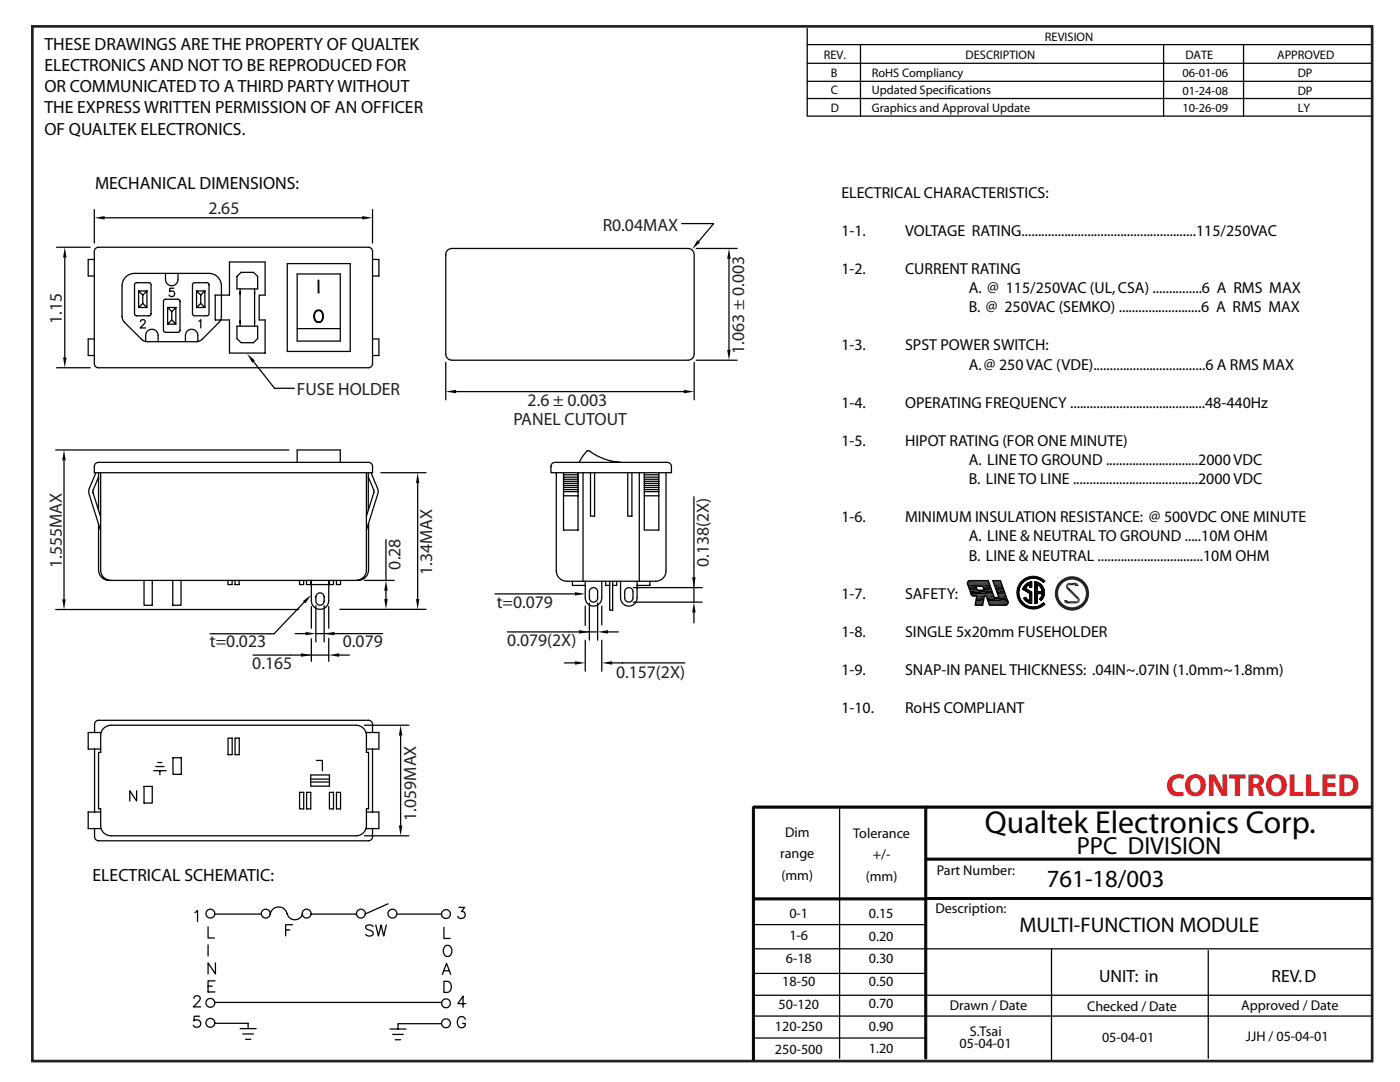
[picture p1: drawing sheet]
<svg xmlns="http://www.w3.org/2000/svg" width="279mm" height="216mm" viewBox="0 0 279 216" stroke-linecap="round" stroke-linejoin="round" font-family="sans-serif">
<path d="M6.5 5.3h267.3v206.4h-267.3z" fill="none" stroke="#231f20" stroke-width=".53"/>
<g fill="#050504" stroke="#050504" stroke-width=".2">
<path d="M150.2 161h.4v50.5h-.4z"/>
<path d="M184.6 161.4h.4v50h-.4z"/>
<path d="M150.4 160.8h34.7v.5h-34.7z"/>
<path d="M150.4 179.2h34.3v.4h-34.3z"/>
<path d="M185.1 160.8h88.8v.5h-88.8z"/>
<path d="M184.7 171.2h89.2v.4h-89.2z"/>
</g>
<g fill="none" stroke="#050504" stroke-width=".25">
<path d="M161.1 8.9h112.6M161.1 12.6h112.6M161.1 16.2h112.6M161.1 5.7v17.5M161.1 19.7h112.6M171.7 8.9v14.2M232.2 8.9v14.2M248.2 8.9v14.2M161.2 23.2h112.4M74.3 50.2v22.4M75.6 67.6v3.3M89 70.6l.2 .8 .5 .4 .5 .1"/>
<path d="M138.5 70.6l-.2 .8-.5 .4-.5 .1M167.6 161.4v49.8M150.4 189.3h123.5M150.4 194.2h34.4M150.4 184.5h34.5M150.6 198.6h123.3M209.9 189.3v22.2M241.1 189.7v21.5M150.4 207.1h34.4M150.4 202.7h123.5"/>
</g>
<path d="M184.7 179.4h89.2" fill="none" stroke="#050504" stroke-width=".4"/>
<path d="M184.8 161.1h88.8" fill="none" stroke="#050504" stroke-width=".2"/>
<path d="M145.1 69.8h.7l-.3 2.1z" fill="#050504"/>
<g fill="none" stroke="#050504" stroke-width=".25">
<path d="M12.9 51.4v19.9M18.8 50.2v22.4M17.6 67.6v3.3M19.7 73.4h53.8M11.1 89.8h46.6M12.8 91.9v27.7M18.8 94.3h55.5M19.7 92.3h53.8M20.1 94.3v19.4a2.06 2.06 0 0 0 2.1 2.1M19.7 104.6v9.1a2.09 2.09 0 0 0 2 2.1M11.1 121.6h48.5M18.9 149.5v12.5"/>
<path d="M19.7 143.7h53.8M19.7 143.7l-.4 .1-.4 .5v1.9M20.2 146.2h-2.6v3.3h2.5M22.2 144.7a2.06 2.06 0 0 0-2.1 2.1v3.3h-.4v11.3h.4v3.3a2.03 2.03 0 0 0 2.1 2.1M18.9 165.3v1.9l.2 .3 .6 .3M19.7 167.8h53.8M20.1 162h-2.5v3.3h2.6"/>
</g>
<path d="M12.4 119.6h.7l-.3 2.1z" fill="#050504"/>
<path d="M17.6 70.9h1.2M18.8 72.6l.3 .5 .6 .3M19.1 94.3l-1.4 3.4v.6l2.3 7.5M19.7 92.3l-.6 .2-.2 .4-.1 1.4M19.7 95.2l-1.2 2.9 1.5 4.9M19.7 94.3v7.5" fill="none" stroke="#050504" stroke-width=".25"/>
<g fill="#050504">
<path d="M12.8 89.8l.3 2.1h-.7z"/>
<path d="M12.6 71.3h.7l-.4 2.1z"/>
</g>
<g fill="none" stroke="#050504" stroke-width=".25">
<path d="M11.3 73.4h6.7M90.2 71.9h47.1M91 78.1h45.5M98.8 118.5h15.9M101.3 126.1h12.2M27.3 157.8v2l-1.4-2v2M28.7 156.9h1.7v3.3h-1.7zM30.7 153.8h2.4M31.1 153h1.6M31.5 152.1h.8M31.9 153.8v.8M34.5 151.2h1.7v3.3h-1.7z"/>
<path d="M45.5 147.3h.8v3.3h-.8zM46.9 147.3h.8v3.3h-.8zM59.8 158.1h.8v3.3h-.8zM61.2 158.1h.8v3.3h-.8zM62 154.6h3.7v2.3h-3.7zM62 156h3.7M62 155.5h3.7M63.2 151.7h1.1v2.1M65.7 158.1h.9v3.3h-.9zM67.1 158.1h.9v3.3h-.9zM73.1 146.8v3.3h.5v11.3h-.5v3.3a2.03 2.03 0 0 1-2 2.1h-48.9M74.3 149.5v12.5"/>
<path d="M75.6 146.2v3.3h-2.5M80 146.8v17.9M72.7 166.8h8.9M73.1 162h2.5v3.3h-2.6M74.3 165.3v1.9l-.2 .3-.6 .3M38.7 199.2l.1-.3 .3-.2 .6 .1a.49 .49 0 0 1 .1 .7l-1.2 1.4h1.5M38.9 182.1l.5-.4v2.2M41.5 196.8h.9M41.5 184.9v2.3h1.3M41.5 188.5v2.3M42.9 182.4h9.3M42.9 195.7h-1.4v2.2h1.4"/>
<path d="M43 192.1v2.2l-1.5-2.2v2.2M57 185.6h.8M58.4 184.5h-1.4v2.2M60.4 182.3a1.63 1.63 0 0 1-1.7 1.2 1.63 1.63 0 0 1-1.5-1.5 1.71 1.71 0 0 0-1.8-1 1.71 1.71 0 0 0-1.5 1.4M62.1 182.4h9M74.5 184.9a.85 .85 0 0 0-1.5 .2l.2 .3 .8 .3a.53 .53 0 0 1 .5 .4 .53 .53 0 0 1-.2 .6 1.02 1.02 0 0 1-1.3-.2M75 184.6l.5 2.2 .6-2.2 .5 2.2 .5-2.2M77.4 180.3l-4.6 2.1M79.2 182.4h8.9M88.3 194.4l.8-2.2 .9 2.2M88.6 195.8h.7a1.18 1.18 0 0 1 .8 1.1 1.18 1.18 0 0 1-.8 1.1h-.7zM88.6 185v2.3h1.3"/>
<path d="M88.6 193.7h1M88.9 188.7a1.07 1.07 0 0 1 1.3 .5 1.07 1.07 0 0 1-.2 1.3l-.3 .2a1.02 1.02 0 0 1-1.1-.3 1.02 1.02 0 0 1 0-1.2zM39.8 202.8h-1l-.1 .9a.78 .78 0 0 1 1.2 0 .78 .78 0 0 1-.2 1.2 .78 .78 0 0 1-1.1-.3M42.9 204.2h6.6v1.1M42.9 200h45.3M47.9 205.3h3.2M48.5 206.3h2.1M49 207.4h1.1M77.8 205.3h3.2M78.4 206.4h2.1M78.9 207.5h1.1M87.9 204.3h-8.5v1"/>
<path d="M92.9 203.4a.81 .81 0 0 0-1-.6 .81 .81 0 0 0-.6 .9 .97 .97 0 0 0 .2 1.1 .97 .97 0 0 0 1 .2l.4-.5v-.3h-.6M93 200.3h-1.6l1-1.5v2.2"/>
<circle cx="42" cy="182.3" r=".88"/>
<circle cx="53" cy="182.3" r=".89"/>
<circle cx="61.2" cy="182.3" r=".88"/>
<circle cx="72" cy="182.3" r=".88"/>
<circle cx="42" cy="204.1" r=".88"/>
<circle cx="42" cy="200.1" r=".88"/>
<circle cx="89" cy="204.2" r=".89"/>
<circle cx="89" cy="200.2" r=".89"/>
</g>
<path d="M79.6 164.7h.7l-.3 2.1z" fill="#050504"/>
<g fill="none" stroke="#050504" stroke-width=".25">
<path d="M59.3 89.8h8.6M62.1 119.9a1.74 1.74 0 0 0 1.8 1.7 1.74 1.74 0 0 0 1.7-1.7M62.1 116.6h3.5M91.6 181.1h1.1l-.6 .8a.74 .74 0 0 1 .7 1 .74 .74 0 0 1-1.2 .3l-.2-.4"/>
<circle cx="78.3" cy="182.3" r=".89"/>
<circle cx="89" cy="182.4" r=".89"/>
</g>
<path d="M61 126.1l2 .3-2 .4z" fill="#050504"/>
<path d="M21.7 115.8h49.8M28.7 115.8v5h1.7v-5M34.5 115.8v5h1.6v-5M41.9 126.5h12M50.5 130.7h15.1M60.7 120.2l-6 6.3M62.1 121v4.4M22.2 144.7h48.9" fill="none" stroke="#050504" stroke-width=".25"/>
<path d="M60.1 130.4l2 .3-2 .4z" fill="#050504"/>
<path d="M45.5 115.8v.8h.8v-.8M46.9 115.8v.8h.8v-.8M59.8 115.8v.8h.8M53.9 126.5h.8M58.9 126.4h2.1M62.1 127.5v4.5" fill="none" stroke="#050504" stroke-width=".25"/>
<path d="M60.5 119.9l1.6-1.2-1.1 1.7z" fill="#050504"/>
<path d="M50.6 72.2l4.2 5.3M60.6 115.8v.8M61.2 115.8v.8h.8v-.8M62.1 116.6v-.8v4.1" fill="none" stroke="#050504" stroke-width=".25"/>
<path d="M49.3 70.6l1.6 1.3-.6 .5z" fill="#050504"/>
<g fill="none" stroke="#050504" stroke-width=".25">
<path d="M54.8 77.5h3.9M59.3 89.8v2.5M73.1 94.3v19.4M83.4 96.4v23.1M72.7 115.8h6M73.6 104.5v9.2M77 107.7v8.1M63 120.8v7.3M64.7 120.8v7.3M65.6 121v4.4M65.6 127.4v4.6M67.8 121.6h17.2"/>
<path d="M68.8 126.4h7.5M71.1 144.7a2.06 2.06 0 0 1 2 2.1M72.7 144.7h8.9"/>
</g>
<g fill="#050504">
<path d="M65.6 130.7l2.1-.3v.7z"/>
<path d="M64.7 126.4l2.1-.3v.7z"/>
</g>
<path d="M63.3 118.5a.83 .83 0 0 1 .9-.1 .83 .83 0 0 1 .5 .7 1.58 1.58 0 0 1-.2 1.4 .83 .83 0 0 1-.9 .2 .83 .83 0 0 1-.6-.8 1.5 1.5 0 0 1 .3-1.4zM65.6 115.8v4.1M65.7 115.8v.8h.9v-.8M67.1 115.8v.8h.9v-.8M73.1 113.7a2.06 2.06 0 0 1-2 2.1M73.6 113.7a2.09 2.09 0 0 1-2.1 2.1M63 126.4h5.8M67.7 130.7h2M73 146.2h2.6M73.5 143.7l.4 .1 .4 .5v1.9" fill="none" stroke="#050504" stroke-width=".25"/>
<g fill="#050504">
<path d="M80 144.7l.3 2.1h-.7z"/>
<path d="M83 119.5h.7l-.3 2.1z"/>
<path d="M76.7 119.5h.7l-.4 2.1z"/>
<path d="M77 115.8l.4 2.1h-.7z"/>
</g>
<path d="M74.3 72.6l-.2 .5-.6 .3M74.3 70.9h1.3M67.9 89.8v2.5M73.5 95.2l1.2 2.9-1.6 4.9M73.5 94.3v7.5M73.5 92.3l.4 .1 .4 .5v1.4M74 94.3l1.3 3.1 .2 .9-2.4 7.5M76 94.3h9M77 117.9v1.6" fill="none" stroke="#050504" stroke-width=".25"/>
<path d="M83.4 94.3l.3 2.1h-.7z" fill="#050504"/>
<path d="M89 72.3v7.5" fill="none" stroke="#050504" stroke-width=".25"/>
<path d="M89 78.1l2-.3v.7z" fill="#050504"/>
<g fill="none" stroke="#050504" stroke-width=".25">
<path d="M138.9 71.9h8.2M111 94.3v19.6M116.4 94.3v21.7M127.6 94.3v21.7M132.9 94.3v19.6M138.5 99.1v14M113.1 116h17.8M123.8 119.3a1.65 1.65 0 0 0 1.7 1.6 1.65 1.65 0 0 0 1.6-1.6M124.7 119.3a.83 .83 0 0 0 .8 .8 .83 .83 0 0 0 .8-.8M124.7 118.1a.83 .83 0 0 1 .8-.8 .83 .83 0 0 1 .8 .8M112.7 132.3h2M113.5 126.1h5.8"/>
<path d="M116.8 120.9v3.9M117.6 120.3v7.4M119.3 120.3v7.4M120.1 120.9v3.8M121.3 126.1h2.1M122.2 132.3h14.5"/>
</g>
<path d="M114.7 131.9l2.1 .4-2.1 .3z" fill="#050504"/>
<path d="M116.8 127.8v6.1" fill="none" stroke="#050504" stroke-width=".25"/>
<path d="M115.6 125.7l2 .4-2 .3z" fill="#050504"/>
<path d="M120.1 127.8v6.1" fill="none" stroke="#050504" stroke-width=".25"/>
<g fill="#050504">
<path d="M120.1 132.3l2.1-.4v.7z"/>
<path d="M119.3 126.1l2-.4v.7z"/>
</g>
<path d="M111 113.9a2.09 2.09 0 0 0 2.1 2.1M114.2 116v.8h2.6M116.8 119.3a1.65 1.65 0 0 0 1.6 1.6 1.65 1.65 0 0 0 1.7-1.6M117.6 118.1a.82 .82 0 0 1 .8-.8 .82 .82 0 0 1 .9 .8M117.6 119.3a.82 .82 0 0 0 .8 .8 .82 .82 0 0 0 .9-.8M121.7 116v5.8h.6v-5.8M123.1 116v.8h-.8M123.8 116v3.3M124.7 118.1v1.2" fill="none" stroke="#050504" stroke-width=".25"/>
<path d="M114.7 118.2l2.1 .3-2.1 .3z" fill="#050504"/>
<path d="M116.8 116v3.3M117.6 118.1v1.2M119.3 118.1v1.2M120.1 116v3.3M120.9 116v.8h.8M126.3 118.1v1.2M126.4 117.3h13.7M127.1 116v3.3M129.7 116v.8h-2.6M132.9 113.9a2.06 2.06 0 0 1-2 2.1M126.4 120.1h13.7M138.5 122.2v2.1" fill="none" stroke="#050504" stroke-width=".25"/>
<g fill="#050504">
<path d="M138.5 120.1l.3 2.1h-.7z"/>
<path d="M138.1 115.2h.7l-.3 2.1z"/>
</g>
<g fill="none" stroke="#050504" stroke-width=".25">
<path d="M138.5 72.3v7.5M110.2 92.5l.6-.2h22.4l.4 .1 .4 .5v1.4h-24v-1.4zM112.5 94.3v11.5h2.9v-11.5M112.5 94.7h2.9M112.5 98.1h2.9M112.5 98.9h2.9M112.5 97.7h2.9M112.5 97.3h2.9M112.5 96.9h2.9M112.5 96.4h2.9M112.5 96h2.9M112.5 95.6h2.9"/>
<path d="M112.5 95.2h2.9M117.8 94.3v8.7h.9v-8.7M123.8 92.3a11.9 11.9 0 0 1-6.3-2.4l-.3 .1-.5 .5-1.1 1.8M125.3 94.3v8.7h.8v-8.7M128.6 94.3v11.5h2.9v-11.5M128.6 94.7h2.9M128.6 98.1h2.9M128.6 98.9h2.9M128.6 97.7h2.9M128.6 97.3h2.9M128.6 96.9h2.9M128.6 96.4h2.9"/>
<path d="M128.6 96h2.9M128.6 95.6h2.9M128.6 95.2h2.9M138.5 113.1v7"/>
</g>
<g fill="#050504">
<path d="M136.5 77.8l2 .3-2 .4z"/>
<path d="M18.8 43.5l2.1-.4v.7z"/>
</g>
<path d="M18.8 51.8h-1.2v3.3h1.2M18.8 41.8v6.7M73.5 49.3h-53.8l-.6 .3-.3 .6M17.6 67.6h1.2" fill="none" stroke="#050504" stroke-width=".25"/>
<path d="M12.9 49.3l.4 2.1h-.7z" fill="#050504"/>
<g fill="none" stroke="#050504" stroke-width=".25">
<path d="M11.3 49.3h6.7M20.9 43.5h51.4M25.1 55.3l1-.6 .7-.2h14.9a2.49 2.49 0 0 1 2.5 2.5v6.2l-.1 .6-.4 .5-3.6 3.6-.9 .3h-9.8l-.6-.1-.5-.4-3.5-3.4-.3-.5-.1-.6v-6.2l.1-.7zM27 56.5l.3-.1h2.4l.4 .3 .1 5.9-.3 .4h-2.6l-.4-.2-.1-6zM27.7 58.1l.8 .8 .8-.8M28.5 58.9v1.6M29.3 58.1h-1.6v3.3M29.3 58.1v3.3M32.7 59.8l.3-.1h2.5l.4 .3v5.9l-.2 .4h-2.7l-.3-.2-.1-6zM33 54.5a2.53 2.53 0 0 0 .3 2.1 1.25 1.25 0 0 0 1.4 .3 1.25 1.25 0 0 0 .8-1.1v-1.3M34.7 57.5h-.8l-.1 .7a.59 .59 0 0 1 .9 0 .59 .59 0 0 1-.1 .9 .59 .59 0 0 1-.9-.3M38.5 56.5l.3-.1h2.5l.4 .3v5.9l-.2 .4h-2.7l-.4-.2v-6z"/>
<path d="M39.2 58.1h1.7M39.2 58.1v3.3M39.2 58.1l.9 .8M40.1 58.9v1.6M40.9 58.1l-.8 .8M40.9 58.1v3.3M47.3 55.2l.8-.9h2.5l.8 .9v2.4h-4.1zM47.9 57.6v7.5M50.8 57.6v7.5M52.9 52.3h-7.1v6.6h-2.8v4.9h2.8v6.6h7.1v-6.6M57.3 52.6h12.6v17.5h-12.6zM59.3 54.7h8.6v13.4h-8.6z"/>
<path d="M63.5 55.9h.1v2.5h-.1zM75.6 51.8v3.3h-1.3M90.2 49.6h47.1M27.7 61.4l.8-.9 .8 .9zM28 64.2l.4-.4 .4 .1 .2 .2-.3 .6-.7 .7h1.1M29.1 68.2a2.45 2.45 0 0 1 .2-2 1.24 1.24 0 0 1 1.4-.4 1.24 1.24 0 0 1 .9 1.1v1.3M33.5 64.7l.8-.9 .8 .9M33.5 61.4l.8 .8 .8-.8M33.5 61.4h1.6M33.5 61.4v3.3M34.3 62.2v1.6M35.1 61.4v3.3h-1.6"/>
<path d="M39.5 68.2a2.45 2.45 0 0 0-.3-2 1.23 1.23 0 0 0-1.4-.4 1.23 1.23 0 0 0-.8 1.1v1.3M39.7 64.1l.4-.3v1.6M40.1 60.5l.8 .9h-1.7M40.1 60.5l-.9 .9M47.3 65.1h4.1v2.5l-.8 .8h-2.5l-.8-.8zM59.3 65.6h8.6M62.9 62.2a.91 .91 0 0 1 1-.3 .91 .91 0 0 1 .6 .9 1.08 1.08 0 0 1-.2 1.2 1.08 1.08 0 0 1-1.2 .2 1.54 1.54 0 0 1-.2-2zM63.1 62.1a.84 .84 0 0 1 1.3 .7 1.07 1.07 0 0 1-.9 1.4 1.31 1.31 0 0 1-.4-2.1zM74.3 67.6h1.3"/>
</g>
<path d="M72.3 43.1l2 .4-2 .3z" fill="#050504"/>
<path d="M73.5 49.3l.6 .3 .2 .6M74.3 51.8h1.3M74.3 41.8v6.7M90.2 49.6l-.8 .2-.3 .5-.1 .5v19.8" fill="none" stroke="#050504" stroke-width=".25"/>
<path d="M145.5 49.6l.3 2h-.7z" fill="#050504"/>
<path d="M137.3 49.6l.5 .1 .5 .3 .2 .8v19.8M138.9 49.6h8.2M145.5 51.6v18.2" fill="none" stroke="#050504" stroke-width=".25"/>
<path d="M139.2 47.9l.5 .5-1.6 1.3z" fill="#050504"/>
<path d="M52.9 52.3v6.6h-1.2v4.9h1.2M136.1 44.6h6.3l-2.9 3.6" fill="none" stroke="#050504" stroke-width=".25"/>
<g fill="none" stroke="#231f20" stroke-width=".2">
<path d="M214.7 116.8h.5"/>
<circle cx="213.9" cy="118.4" r="3.3"/>
<circle cx="213.9" cy="118.4" r="3.1"/>
<circle cx="213.9" cy="118.4" r="2.88"/>
<circle cx="214" cy="118.4" r="3.2"/>
<circle cx="214" cy="118.4" r="3"/>
</g>
<g fill="#231f20">
<path d="M214.7 116.8h.5z"/>
<path d="M214.7 116.8l.4-.2 .1 .2z"/>
<path d="M214.9 116.4l.2 .2-.4 .2z"/>
<path d="M214.7 116.3l.2 .1-.2 .4z"/>
<path d="M213.4 116.3h1.3v.5z"/>
<path d="M213.4 116.3l1.3 .5h-1.3z"/>
<path d="M213 116.4l.4-.1v.5z"/>
<path d="M213 116.4l.4 .4h-.2z"/>
<path d="M213 116.4l.2 .4h-.4z"/>
<path d="M212.8 116.8h.4l-.1 .1z"/>
<path d="M212.8 116.8l.3 .1-.4 .2z"/>
<path d="M212.7 117.1l.4-.2v.2z"/>
<path d="M212.7 117.1h.4l-.2 .4z"/>
<path d="M213.1 117.1l.1 .1-.3 .3z"/>
<path d="M213.2 117.2l2.1 2.1-2.4-1.8z"/>
<path d="M212.9 117.5l2.4 1.8-.3 .3z"/>
<path d="M214.8 120l.3 .3-.3 .1z"/>
<path d="M214.8 120l.3 .3z"/>
<path d="M214.9 119.9l.4 .2-.2 .2z"/>
<path d="M215 119.9l.3 .2-.4-.2z"/>
<path d="M215 119.9h.5l-.2 .2z"/>
<path d="M215.1 119.8l.4 .1z"/>
<path d="M215.1 119.8l.4-.3v.4z"/>
<path d="M215.1 119.7l.4-.2z"/>
<path d="M215.3 119.3l.2 .2-.4 .2z"/>
<path d="M215.3 119.3l-.2 .4-.1-.1z"/>
<path d="M212.9 120h1.9v.4z"/>
<path d="M212.9 120l1.9 .4h-1.9z"/>
<path d="M212.4 120l.5-.1-.4 .3z"/>
<path d="M212.5 120.2l.4-.3-.3 .5z"/>
<path d="M212.9 119.9l-.3 .5z"/>
<path d="M212.9 120v.4h-.3z"/>
<path d="M212.4 119.9h.5l-.5 .1z"/>
<path d="M212.4 120l.5-.1z"/>
</g>
<path d="M212.5 119.9h.4M212.9 119.9v.1M212.9 120h.1M214.6 116.8h.2M214.6 116.8h.1M214.7 116.7l.1 .1M214.7 116.8h.1M214.8 116.8h.1" fill="none" stroke="#231f20" stroke-width=".2"/>
<path d="M193.6 115.8h3.6" fill="none" stroke="#050504" stroke-width=".2"/>
<path d="M198.1 115.8h1.6z" fill="#050504"/>
<path d="M193.4 115.9h3.8" fill="none" stroke="#050504" stroke-width=".2"/>
<path d="M198.1 115.8l1.6 .1z" fill="#050504"/>
<path d="M193.3 115.9h4" fill="none" stroke="#050504" stroke-width=".2"/>
<path d="M198.1 115.9l1.6 .1z" fill="#050504"/>
<path d="M193.2 116h4.1" fill="none" stroke="#050504" stroke-width=".2"/>
<g fill="#050504">
<path d="M198.2 116l1.5 .1h-1.5z"/>
<path d="M198.2 116h1.5v.1z"/>
</g>
<path d="M193.1 116.2h4.3" fill="none" stroke="#050504" stroke-width=".2"/>
<g fill="#050504">
<path d="M198.2 116.1l1.6 .2h-1.5z"/>
<path d="M198.2 116.1h1.5l.1 .2z"/>
</g>
<path d="M193.1 116.3h4.3" fill="none" stroke="#050504" stroke-width=".2"/>
<g fill="#050504">
<path d="M198.3 116.3l1.6 .1h-1.6z"/>
<path d="M198.3 116.3h1.5l.1 .1z"/>
</g>
<path d="M193.1 116.5h4.4" fill="none" stroke="#050504" stroke-width=".2"/>
<g fill="#050504">
<path d="M198.3 116.4l1.6 .2h-1.5z"/>
<path d="M198.3 116.4h1.6v.2z"/>
</g>
<path d="M193.1 116.8h4.5" fill="none" stroke="#050504" stroke-width=".37"/>
<g fill="#050504">
<path d="M198.4 116.6l1.7 .4h-1.6z"/>
<path d="M198.4 116.6h1.5l.2 .4z"/>
<path d="M194.8 117h1.3z"/>
<path d="M193.2 117l1.9 .8h-1.6z"/>
<path d="M193.2 117h1.6l.3 .8z"/>
<path d="M196.1 117l1.8 .8h-1.5z"/>
<path d="M196.1 117h1.5l.3 .8z"/>
<path d="M198.5 117l1.9 .8h-1.6z"/>
<path d="M198.5 117h1.6l.3 .8z"/>
<path d="M195.1 117.8h1.3z"/>
<path d="M193.5 117.8l4.7 .8h-4.4z"/>
<path d="M193.5 117.8h4.4l.3 .8z"/>
<path d="M198.8 117.8l1.8 .8h-1.5z"/>
<path d="M198.8 117.8h1.6l.2 .8z"/>
</g>
<path d="M193.8 118.6h4.5" fill="none" stroke="#050504" stroke-width=".2"/>
<g fill="#050504">
<path d="M199.1 118.6l1.6 .1h-1.5z"/>
<path d="M199.1 118.6h1.5l.1 .1z"/>
</g>
<path d="M193.9 118.7h4.4" fill="none" stroke="#050504" stroke-width=".2"/>
<g fill="#050504">
<path d="M199.2 118.7l1.5 .1h-1.5z"/>
<path d="M199.2 118.7h1.5v.1z"/>
</g>
<path d="M194 118.9h4.3" fill="none" stroke="#050504" stroke-width=".2"/>
<path d="M199.2 118.8l1.5 .1z" fill="#050504"/>
<path d="M194.2 118.9h4.1" fill="none" stroke="#050504" stroke-width=".2"/>
<g fill="#050504">
<path d="M199.2 118.9h1.6z"/>
<path d="M194.3 118.9h.6z"/>
<path d="M196.5 118.9h.3z"/>
<path d="M194.9 118.9l1.5 .3h-1.5z"/>
<path d="M194.9 118.9h1.6l-.1 .3z"/>
<path d="M196.8 118.9l1.6 .3h-1.5z"/>
<path d="M196.8 118.9h1.5l.1 .3z"/>
<path d="M199.2 118.9l1.7 .3h-1.6z"/>
<path d="M199.2 118.9h1.6l.1 .3z"/>
<path d="M198.4 119.2h.9z"/>
<path d="M194.9 119.2l1.4 .8h-1.6z"/>
<path d="M194.9 119.2h1.5l-.1 .8z"/>
<path d="M196.9 119.2l4.3 .8h-4z"/>
<path d="M196.9 119.2h4l.3 .8z"/>
<path d="M194.7 120l1.5 .2h-1.5z"/>
<path d="M194.7 120h1.6l-.1 .2z"/>
</g>
<path d="M197.2 120.1h4" fill="none" stroke="#050504" stroke-width=".2"/>
<g fill="#050504">
<path d="M194.7 120.2l1.5 .2h-1.5z"/>
<path d="M194.7 120.2h1.5v.2z"/>
</g>
<path d="M197.3 120.3h3.9" fill="none" stroke="#050504" stroke-width=".2"/>
<g fill="#050504">
<path d="M194.7 120.4l1.5 .1h-1.6z"/>
<path d="M194.7 120.4h1.5v.1z"/>
</g>
<path d="M197.3 120.4h3.9" fill="none" stroke="#050504" stroke-width=".2"/>
<g fill="#050504">
<path d="M194.6 120.5l1.6 .2h-1.6z"/>
<path d="M194.6 120.5h1.6v.2z"/>
</g>
<path d="M197.4 120.6h3.7" fill="none" stroke="#050504" stroke-width=".2"/>
<g fill="#050504">
<path d="M194.6 120.7h1.5z"/>
<path d="M194.6 120.7h1.6z"/>
</g>
<path d="M197.4 120.7h3.5" fill="none" stroke="#050504" stroke-width=".2"/>
<g fill="#050504">
<path d="M194.6 120.7l1.5 .1z"/>
<path d="M194.6 120.7h1.5z"/>
</g>
<path d="M197.4 120.7h3.4" fill="none" stroke="#050504" stroke-width=".2"/>
<path d="M194.6 120.8h1.5z" fill="#050504"/>
<g fill="none" stroke="#050504" stroke-width=".2">
<path d="M203.9 115.9a3.3 3.3 0 0 1 4.6 0l-.3 .3a2.85 2.85 0 0 0-4 0 2.85 2.85 0 0 0 0 4.1 2.85 2.85 0 0 0 4 0l.3 .3a3.3 3.3 0 0 1-4.6 0 3.3 3.3 0 0 1 0-4.7zM204.1 117.6h.8M204.1 117.5h.7M204.1 117.6h.9M204.1 117.4h.6M204.2 117.4h.4M204.2 117.3h.5M204.2 117.7h.9M204.2 117.2h.5M204.3 117.1h.5M204.3 119.4h.5M204.3 117.7h.9"/>
<path d="M204.4 119.5h.5M204.4 119.5l.6 .1M204.4 117.8h.8M204.4 119.3h.4M204.5 119.6h.6M204.5 119.7h.6M204.5 117.8l.9 .1M204.5 116.8h.6M204.5 119.2h.2M204.5 119.7h.7M204.6 116.8h.6M204.6 119.2h.1"/>
<path d="M204.6 119.8h.7M204.6 116.7h.7M204.6 117.4l1.3 .7v2.4l-1.1-.5-.5-.6M204.7 119.8h.7M204.7 116.7h.7M204.7 117.9h.8M204.7 116.6h1.2M204.7 119.9h1.2M204.8 117.2h-.6M204.8 119.9h1.1M204.8 118h.8M204.8 116.6h1.1"/>
<path d="M204.8 120h1.1M204.8 116.5h1.1M204.9 118h.8M204.9 116.5h1M204.9 118.1h.9M204.9 117h-.5M205 116.4h.9M205.1 118.1h.8M205.1 116.9h-.7M205.1 116.3h.8M205.1 118.2h.8M205.2 116.3h.7"/>
<path d="M205.2 118.3h.7M205.3 116.2h.6M205.3 118.3h.6M205.4 116.2h.5M205.4 118.4h.5M205.5 117.1h.4M205.5 117h.4M205.5 116.9h.4M205.5 116.8h.4M205.5 116.7h.4M205.5 118.4h.4M205.5 118.5h.4"/>
<path d="M205.5 118.6h.4M205.5 118.7h.4M205.5 118.8h.4M205.5 118.9h.4M205.5 119h.4M205.5 119.1h.4M205.5 119.2h.4M205.5 119.3h.4M205.5 119.4h.4M205.5 119.5h.4M205.5 119.6h.4M205.5 119.7h.4"/>
<path d="M205.5 119.8h.4M205.5 118.4v1.5l-.8-.7-.4 .2M205.6 116.1h.3M205.8 116.1h.1M205.9 116l-.4 .2a2.18 2.18 0 0 0-1.4 1.4l1.4 .8M205.9 116v1.2h-.4v-.6l-.9 .8M206.5 117.2h.5M206.5 118h1.9M206.5 118.3h1.9M206.5 118.2h1.9M206.5 118.1h1.9M206.5 118h.5"/>
<path d="M206.5 117.9h.5M206.5 117.8h.5M206.5 117.7h.5M206.5 117.6h.5M206.5 117.5h.5M206.5 117.4h.5M206.5 117.3h.5M206.5 117.1h.5M206.5 117h.5M206.5 116.9h.5M206.5 116.8h.5M206.5 116.7h.5"/>
<path d="M206.5 116.6h1.2M206.5 116.6h1.1M206.5 116.5h1.1M206.5 116.5h1M206.5 116.4h.9M206.5 116.3h.8M206.5 116.2h.6M206.5 116.2h.5M206.5 116.1h.4M206.5 116.1h.2M206.5 118.4h1.9M206.5 118.5h1.9"/>
<path d="M206.5 118.5h.5M206.5 118.6h.5M206.5 118.7h.5M206.5 118.8h.5M206.5 118.9h.5M206.5 119h.5M206.5 119.1h.5M206.5 119.2h.5M206.5 119.3h.5M206.5 119.4h.5M206.5 119.5h.5M206.5 119.6h.5"/>
<path d="M206.5 119.7h.5M206.5 119.8h.5M206.5 119.9h.5M206.5 120h.5M206.5 116a2.21 2.21 0 0 1 1.8 1.5 2.21 2.21 0 0 1-.5 2.3M206.5 116v4.5l.5-.2v-1.8M207 118v-1.4a1.74 1.74 0 0 1 1 1.4M207 116.7h.8M207.1 116.7h.7M207.2 116.8h.7M207.3 116.8h.6M207.4 116.9h.6"/>
<path d="M207.5 119.5h.5M207.5 119.5l.3 .3M207.5 117h.6M207.6 119.5h.5M207.6 119.6h.4M207.6 117.1h.5M207.6 119.4h.5M207.6 119.7h.3M207.7 117.2h.5M207.7 119.3h.5M207.7 119.7h.2M207.7 119.2h.5"/>
<path d="M207.7 117.3h.5M207.7 119.8h.1M207.8 117.3h.5M207.8 119.1h.5M207.8 117.4h.5M207.8 119h.5M207.8 117.5h.5M207.9 118.9h.4M207.9 117.6h.4M207.9 118.9h.5M207.9 118.8h.5M207.9 117.7h.5"/>
<path d="M208 117.8h.4M208 118.6h.4M208 117.9h.4M208 118.5l-.5 1M208 118h.4M208 118.5h.4M208.3 116.2a2.94 2.94 0 0 0-4.2 0 2.94 2.94 0 0 0 0 4.1 2.94 2.94 0 0 0 4.2 0M208.4 116.1a3 3 0 0 0-4.3 0 3 3 0 0 0 0 4.3 3 3 0 0 0 4.3 0M208.4 118.7h-.4M208.4 116a3.1 3.1 0 0 0-4.4 .1 3.1 3.1 0 0 0 0 4.4 3.1 3.1 0 0 0 4.4 0M208.5 116a3.2 3.2 0 0 0-4.5 0 3.2 3.2 0 0 0 0 4.5 3.2 3.2 0 0 0 4.5 0M197.5 120.8h3.1"/>
<path d="M204.9 120.1h1M205 120.1h.9M205.1 120.2h.8M205.2 120.3h.7M205.4 120.3h.5M205.5 120.4h.4M206.5 120.1h.5M206.5 120.2h.5M206.5 120.3h.5M206.9 120.4h-.4"/>
</g>
<path d="M193.2 116.1l.4-.3h3.6l1.2 3.4h.9l-1.2-3.4h1.6l1.5 4.2-.1 .5-.5 .3h-3.1l-.7-1.9h-.3l-.4 1.9h-1.5l.3-1.9h-.7l-.4-.3-.7-2zM194.8 117h1.3l.3 .8h-1.3z" fill="none" stroke="#050504" stroke-width=".25"/>
<text font-size="6.3" fill="#e11f25" x="232.8" y="158.9">CONTROLLED</text>
<text font-size="6.3" fill="#050504" x="196.5" y="166.3">Qualtek Electronics Corp.</text>
<g font-size="4.9" fill="#050504">
<text x="214.9" y="170.5">PPC DIVISION</text>
<text x="208.9" y="176.9">761-18/003</text>
</g>
<text font-size="4.2" fill="#050504" x="203.4" y="185.9">MULTI-FUNCTION MODULE</text>
<g font-size="3.5" fill="#050504">
<text x="8.9" y="9.9">THESE DRAWINGS ARE THE PROPERTY OF QUALTEK</text>
<text x="8.9" y="14.1">ELECTRONICS AND NOT TO BE REPRODUCED FOR</text>
<text x="8.9" y="18.4">OR COMMUNICATED TO A THIRD PARTY WITHOUT</text>
<text x="8.9" y="22.6">THE EXPRESS WRITTEN PERMISSION OF AN OFFICER</text>
<text x="8.9" y="26.8">OF QUALTEK ELECTRONICS.</text>
<text x="19" y="37.6">MECHANICAL DIMENSIONS:</text>
<text x="18.5" y="175.8">ELECTRICAL SCHEMATIC:</text>
<text x="219.4" y="195.9">UNIT: in</text>
<text x="253.8" y="195.9">REV. D</text>
</g>
<g font-size="3.5" fill="#231f20">
<text x="41.6" y="42.7">2.65</text>
<text x="120.3" y="46.1">R0.04MAX</text>
<text x="12.3" y="64.6" transform="rotate(-90 12.3 64.6)">1.15</text>
<text x="148.5" y="70.6" transform="rotate(-90 148.5 70.6)">1.063 ± 0.003</text>
<text x="59.3" y="78.9">FUSE HOLDER</text>
<text x="105.3" y="81">2.6 ± 0.003</text>
<text x="102.5" y="84.9">PANEL CUTOUT</text>
<text x="12.3" y="113.3" transform="rotate(-90 12.3 113.3)">1.555MAX</text>
<text x="79.9" y="113.6" transform="rotate(-90 79.9 113.6)">0.28</text>
<text x="141.5" y="113.1" transform="rotate(-90 141.5 113.1)">0.138(2X)</text>
<text x="86.2" y="114.7" transform="rotate(-90 86.2 114.7)">1.34MAX</text>
<text x="99.1" y="121.4">t=0.079</text>
<text x="41.9" y="129.1">t=0.023</text>
<text x="68.4" y="129.2">0.079</text>
<text x="101.2" y="129">0.079(2X)</text>
<text x="50.4" y="133.4">0.165</text>
<text x="122.9" y="135.3">0.157(2X)</text>
<text x="83.1" y="163.7" transform="rotate(-90 83.1 163.7)">1.059MAX</text>
</g>
<g font-size="3.2" fill="#050504">
<text x="167.9" y="39.5">ELECTRICAL CHARACTERISTICS:</text>
<text x="167.9" y="47.1">1-1.</text>
<text x="180.6" y="47.1">VOLTAGE RATING.....................................................115/250VAC</text>
<text x="167.9" y="54.7">1-2.</text>
<text x="180.6" y="54.7">CURRENT RATING</text>
<text x="193.3" y="58.5">A. @ 115/250VAC (UL, CSA) ...............6 A RMS MAX</text>
<text x="193.3" y="62.3">B. @ 250VAC (SEMKO) .........................6 A RMS MAX</text>
<text x="167.9" y="69.9">1-3.</text>
<text x="180.6" y="69.9">SPST POWER SWITCH:</text>
<text x="193.3" y="73.7">A. @ 250 VAC (VDE)..................................6 A RMS MAX</text>
<text x="167.9" y="81.4">1-4.</text>
<text x="180.6" y="81.4">OPERATING FREQUENCY .........................................48-440Hz</text>
<text x="167.9" y="89">1-5.</text>
<text x="180.6" y="89">HIPOT RATING (FOR ONE MINUTE)</text>
<text x="193.3" y="92.8">A. LINE TO GROUND ............................2000 VDC</text>
<text x="193.3" y="96.6">B. LINE TO LINE ......................................2000 VDC</text>
<text x="167.9" y="104.2">1-6.</text>
<text x="180.6" y="104.2">MINIMUM INSULATION RESISTANCE: @ 500VDC ONE MINUTE</text>
<text x="193.3" y="108">A. LINE &amp; NEUTRAL TO GROUND .....10M OHM</text>
<text x="193.3" y="111.8">B. LINE &amp; NEUTRAL ................................10M OHM</text>
<text x="167.9" y="119.5">1-7.</text>
<text x="180.6" y="119.5">SAFETY:</text>
<text x="167.9" y="127.1">1-8.</text>
<text x="180.6" y="127.1">SINGLE 5x20mm FUSEHOLDER</text>
<text x="167.9" y="134.7">1-9.</text>
<text x="180.6" y="134.7">SNAP-IN PANEL THICKNESS: .04IN~.07IN (1.0mm~1.8mm)</text>
<text x="167.9" y="142.3">1-10.</text>
<text x="180.6" y="142.3">RoHS COMPLIANT</text>
</g>
<g font-size="2.8" fill="#050504">
<text x="156.7" y="167">Dim</text>
<text x="170.3" y="167.3">Tolerance</text>
<text x="155.7" y="171.3">range</text>
<text x="174.2" y="171.5">+/-</text>
<text x="156" y="175.5">(mm)</text>
<text x="172.8" y="175.7">(mm)</text>
<text x="186.9" y="174.6">Part Number:</text>
<text x="157.5" y="183.1">0-1</text>
<text x="173.4" y="183.3">0.15</text>
<text x="186.7" y="182.3">Description:</text>
<text x="157.5" y="187.7">1-6</text>
<text x="173.4" y="187.8">0.20</text>
<text x="156.1" y="196.8">18-50</text>
<text x="156.8" y="192.2">6-18</text>
<text x="173.4" y="192.2">0.30</text>
<text x="173.4" y="196.7">0.50</text>
<text x="155.4" y="201.3">50-120</text>
<text x="173.4" y="201.2">0.70</text>
<text x="189.5" y="201.6">Drawn / Date</text>
<text x="217" y="201.7">Checked / Date</text>
<text x="247.7" y="201.6">Approved / Date</text>
<text x="154.6" y="205.8">120-250</text>
<text x="173.4" y="205.7">0.90</text>
<text x="191.5" y="209.1">05-04-01</text>
<text x="193.5" y="206.6">S.Tsai</text>
<text x="219.9" y="207.9">05-04-01</text>
<text x="248.6" y="207.8">JJH / 05-04-01</text>
<text x="154.6" y="210.3">250-500</text>
<text x="173.4" y="210.2">1.20</text>
</g>
<g font-size="2.5" fill="#050504">
<text x="164.4" y="11.7">REV.</text>
<text x="192.7" y="11.8">DESCRIPTION</text>
<text x="208.5" y="8.1">REVISION</text>
<text x="236.6" y="11.8">DATE</text>
<text x="254.9" y="11.8">APPROVED</text>
<text x="165.8" y="15.3">B</text>
<text x="174" y="15.3">RoHS Compliancy</text>
<text x="236" y="15.4">06-01-06</text>
<text x="259" y="15.3">DP</text>
<text x="165.8" y="18.8">C</text>
<text x="165.8" y="22.3">D</text>
<text x="174" y="18.8">Updated Specifications</text>
<text x="174" y="22.3">Graphics and Approval Update</text>
<text x="236" y="18.9">01-24-08</text>
<text x="236" y="22.4">10-26-09</text>
<text x="259" y="18.9">DP</text>
<text x="259" y="22.4">LY</text>
</g>
</svg>
